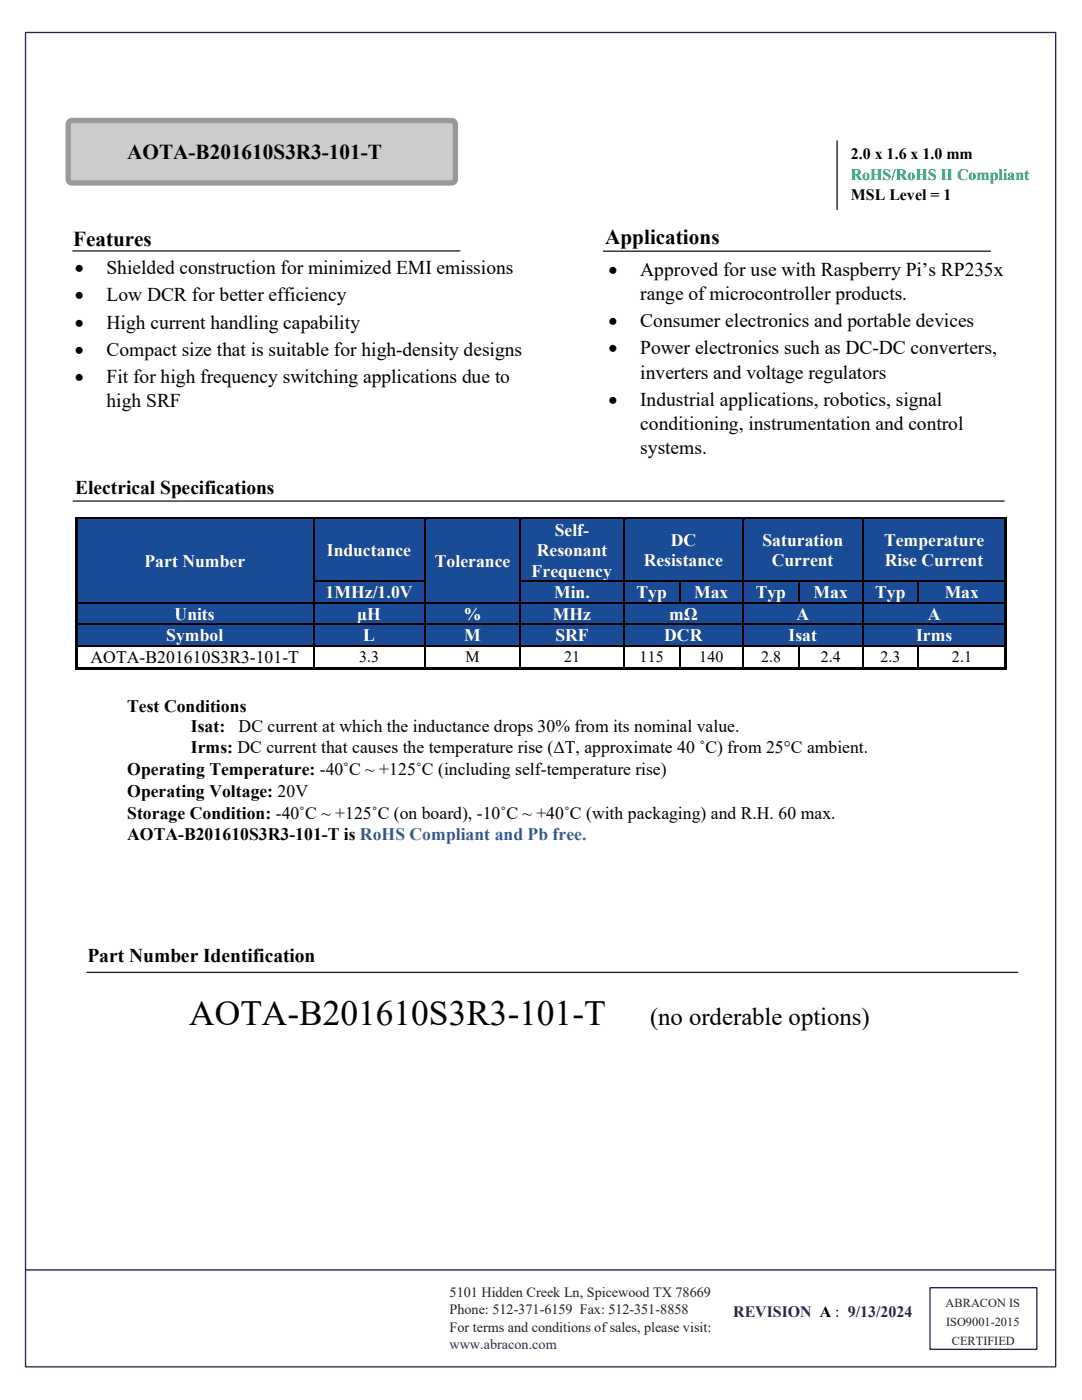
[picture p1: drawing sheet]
<svg xmlns="http://www.w3.org/2000/svg" width="216mm" height="279mm" viewBox="0 0 216 279" stroke-linecap="round" stroke-linejoin="round" font-family="sans-serif">
<path d="M5.1 253.4h205.5" fill="none" stroke="#24274d" stroke-width=".27"/>
<path d="M13.7 24.4l.7-.3h75.7l.4 .1 .3 .6v10.9l-.1 .5-.6 .3h-75.7l-.5-.1-.3-.7v-10.9z" fill-rule="evenodd" fill="#ccc"/>
<path d="M13.7 24.4l.7-.3h75.7l.4 .1 .4 .6v11l-.2 .4-.6 .3h-75.7l-.5-.1-.3-.6v-11z" fill="none" stroke="#999" stroke-width="1.1" stroke-linecap="butt"/>
<path d="M5.1 6.5h205.5v266.3h-205.5z" fill="none" stroke="#24274d" stroke-width=".26"/>
<path d="M185.6 257h21.3v12.3h-21.3z" fill="none" stroke="#24274d" stroke-width=".27"/>
<path d="M167 28v13.9" fill="none" stroke="#221f20" stroke-width=".27"/>
<g fill="#194b96">
<path d="M15.5 103.6h46.9v16.5h-46.9z" fill-rule="evenodd"/>
<path d="M17.1 109.9h43.6v4h-43.6z" fill-rule="evenodd"/>
<path d="M62.7 103.6h22v12.2h-22z" fill-rule="evenodd"/>
<path d="M64.5 107.7h18.4v4.1h-18.4z" fill-rule="evenodd"/>
<path d="M84.9 103.6h18.8v16.5h-18.8z" fill-rule="evenodd"/>
<path d="M86.7 109.9h15.2v4h-15.2z" fill-rule="evenodd"/>
<path d="M104 103.6h20.4v12.2h-20.4z" fill-rule="evenodd"/>
<path d="M105.7 107.7h16.9v4.1h-16.9z" fill-rule="evenodd"/>
<path d="M124.6 103.6h23.6v12.2h-23.6z" fill-rule="evenodd"/>
<path d="M126.4 105.7h20v4h-20z" fill-rule="evenodd"/>
<path d="M126.4 109.7h20v4.1h-20z" fill-rule="evenodd"/>
<path d="M148.4 103.6h23.6v12.2h-23.6z" fill-rule="evenodd"/>
<path d="M150.2 105.7h20v4h-20z" fill-rule="evenodd"/>
<path d="M150.2 109.7h20v4.1h-20z" fill-rule="evenodd"/>
<path d="M172.3 103.6h28.1v12.2h-28.1z" fill-rule="evenodd"/>
<path d="M174 105.7h24.8v4h-24.8z" fill-rule="evenodd"/>
<path d="M174 109.7h24.8v4.1h-24.8z" fill-rule="evenodd"/>
</g>
<g fill="#194b96">
<path d="M105.7 103.6h16.9v4.1h-16.9z"/>
<path d="M105.7 111.8h16.9v4h-16.9z"/>
</g>
<path d="M14.9 103.1h.6v.6h-.6zM14.9 103.1h.6v.5h-.6zM15.5 103.1h46.9v.5h-46.9z" fill="#000"/>
<path d="M15.5 103.7h46.9" fill="none" stroke="#194b96" stroke-width=".2"/>
<path d="M62.7 103.6l.2 .1z" fill="#194b96"/>
<path d="M62.4 103.6l.3 .1zM62.4 103.1h.5v.5h-.5zM62.9 103.1h21.8v.5h-21.8z" fill="#000"/>
<path d="M62.9 103.7h21.8" fill="none" stroke="#194b96" stroke-width=".2"/>
<path d="M84.9 103.6l.3 .1z" fill="#194b96"/>
<path d="M84.7 103.6l.2 .1zM84.7 103.1h.5v.5h-.5zM85.2 103.1h18.5v.5h-18.5z" fill="#000"/>
<path d="M85.2 103.7h18.5" fill="none" stroke="#194b96" stroke-width=".2"/>
<path d="M104 103.6l.2 .1z" fill="#194b96"/>
<path d="M103.7 103.6l.3 .1zM103.7 103.1h.5v.5h-.5zM104.2 103.1h20.2v.5h-20.2z" fill="#000"/>
<path d="M104.2 103.7h20.2" fill="none" stroke="#194b96" stroke-width=".2"/>
<path d="M124.6 103.6l.3 .1z" fill="#194b96"/>
<path d="M124.4 103.6l.2 .1zM124.4 103.1h.5v.5h-.5zM124.9 103.1h23.3v.5h-23.3z" fill="#000"/>
<path d="M124.9 103.7h23.3" fill="none" stroke="#194b96" stroke-width=".2"/>
<path d="M148.4 103.6l.3 .1z" fill="#194b96"/>
<path d="M148.2 103.6l.2 .1zM148.2 103.1h.5v.5h-.5zM148.7 103.1h23.3v.5h-23.3z" fill="#000"/>
<path d="M148.7 103.7h23.3" fill="none" stroke="#194b96" stroke-width=".2"/>
<path d="M172.3 103.6l.2 .1z" fill="#194b96"/>
<path d="M172 103.6l.3 .1zM172 103.1h.5v.5h-.5zM172.5 103.1h27.9v.5h-27.9zM200.4 103.1h.6v.6h-.6zM200.4 103.1h.6v.5h-.6z" fill="#000"/>
<path d="M172.5 103.7h27.9" fill="none" stroke="#194b96" stroke-width=".2"/>
<g fill="#000">
<path d="M14.9 103.7h.6v12.1h-.6z" fill-rule="evenodd"/>
<path d="M200.4 103.7h.6v12.1h-.6z" fill-rule="evenodd"/>
</g>
<path d="M62.6 103.7v12.1M84.8 103.7v12.1M103.8 103.7v12.1M124.5 103.7v12.1M148.3 103.7v12.1M172.1 103.7v12.1" fill="none" stroke="#000" stroke-width=".25"/>
<g fill="#194b96">
<path d="M62.7 116.1h22v4h-22z" fill-rule="evenodd"/>
<path d="M104 116.1h20.4v4h-20.4z" fill-rule="evenodd"/>
<path d="M124.6 116.1h10.9v4h-10.9z" fill-rule="evenodd"/>
<path d="M135.7 116.1h12.5v4h-12.5z" fill-rule="evenodd"/>
<path d="M148.4 116.1h10.9v4h-10.9z" fill-rule="evenodd"/>
<path d="M159.6 116.1h12.4v4h-12.4z" fill-rule="evenodd"/>
<path d="M172.3 116.1h10.8v4h-10.8z" fill-rule="evenodd"/>
<path d="M183.3 116.1h17.1v4h-17.1z" fill-rule="evenodd"/>
</g>
<g fill="#194b96">
<path d="M64.5 116.1h18.4v4h-18.4z"/>
<path d="M105.7 116.1h16.9v4h-16.9z"/>
<path d="M126.4 116.1h7.3v4h-7.3z"/>
<path d="M137.5 116.1h8.9v4h-8.9z"/>
<path d="M150.2 116.1h7.3v4h-7.3z"/>
<path d="M161.3 116.1h8.9v4h-8.9z"/>
<path d="M174 116.1h7.3v4h-7.3z"/>
<path d="M185.1 116.1h13.7v4h-13.7z"/>
</g>
<path d="M14.9 115.8h.6v.3h-.6zM62.4 115.8h.3v.3h-.3zM84.7 115.8h.2v.3h-.2zM103.7 115.8h.3v.3h-.3zM124.4 115.8h.2v.3h-.2zM135.5 115.8h.2v.3h-.2zM148.2 115.8h.2v.3h-.2zM159.3 115.8h.3v.3h-.3zM172 115.8h.3v.3h-.3zM183.1 115.8h.2v.3h-.2zM200.4 115.8h.6v.3h-.6z" fill="#000"/>
<g fill="none" stroke="#000" stroke-width=".25">
<path d="M62.6 116.1v4M62.7 116h22M84.8 116.1v4M103.8 116.1v4M104 116h20.4M124.5 116.1v4M124.6 116h10.9M135.6 116.1v4M135.7 116h12.5M148.3 116.1v4M148.4 116h10.9M159.4 116.1v4"/>
<path d="M159.6 116h12.4M172.1 116.1v4M172.3 116h10.8M183.2 116.1v4M183.3 116h17.1"/>
</g>
<g fill="#000">
<path d="M14.9 116.1h.6v4h-.6z" fill-rule="evenodd"/>
<path d="M200.4 116.1h.6v4h-.6z" fill-rule="evenodd"/>
</g>
<g fill="#194b96">
<path d="M15.5 120.4h46.9v4.1h-46.9z" fill-rule="evenodd"/>
<path d="M62.7 120.4h22v4.1h-22z" fill-rule="evenodd"/>
<path d="M84.9 120.4h18.8v4.1h-18.8z" fill-rule="evenodd"/>
<path d="M104 120.4h20.4v4.1h-20.4z" fill-rule="evenodd"/>
<path d="M124.6 120.4h23.6v4.1h-23.6z" fill-rule="evenodd"/>
<path d="M148.4 120.4h23.6v4.1h-23.6z" fill-rule="evenodd"/>
<path d="M172.3 120.4h28.1v4.1h-28.1z" fill-rule="evenodd"/>
</g>
<g fill="#194b96">
<path d="M17.1 120.4h43.6v4.1h-43.6z"/>
<path d="M64.5 120.4h18.4v4.1h-18.4z"/>
<path d="M86.7 120.4h15.2v4.1h-15.2z"/>
<path d="M105.7 120.4h16.9v4.1h-16.9z"/>
<path d="M126.4 120.4h20v4.1h-20z"/>
<path d="M150.2 120.4h20v4.1h-20z"/>
<path d="M174 120.4h24.8v4.1h-24.8z"/>
</g>
<path d="M14.9 120.1h.6v.3h-.6zM62.4 120.1h.3v.3h-.3zM84.7 120.1h.2v.3h-.2zM103.7 120.1h.3v.3h-.3zM124.4 120.1h.2v.3h-.2zM135.5 120.1h.2v.3h-.2zM148.2 120.1h.2v.3h-.2zM159.3 120.1h.3v.3h-.3zM172 120.1h.3v.3h-.3zM183.1 120.1h.2v.3h-.2zM200.4 120.1h.6v.3h-.6z" fill="#000"/>
<g fill="none" stroke="#000" stroke-width=".25">
<path d="M15.5 120.3h46.9M62.6 120.4v4.1M62.7 120.3h22M84.8 120.4v4.1M84.9 120.3h18.8M103.8 120.4v4.1M104 120.3h20.4M124.5 120.4v4.1M124.6 120.3h10.9M135.7 120.3h12.5M148.3 120.4v4.1M148.4 120.3h10.9"/>
<path d="M159.6 120.3h12.4M172.1 120.4v4.1M172.3 120.3h10.8M183.3 120.3h17.1"/>
</g>
<g fill="#000">
<path d="M14.9 120.4h.6v4.1h-.6z" fill-rule="evenodd"/>
<path d="M200.4 120.4h.6v4.1h-.6z" fill-rule="evenodd"/>
</g>
<g fill="#194b96">
<path d="M15.5 124.7h46.9v4.1h-46.9z" fill-rule="evenodd"/>
<path d="M62.7 124.7h22v4.1h-22z" fill-rule="evenodd"/>
<path d="M84.9 124.7h18.8v4.1h-18.8z" fill-rule="evenodd"/>
<path d="M104 124.7h20.4v4.1h-20.4z" fill-rule="evenodd"/>
<path d="M124.6 124.7h23.6v4.1h-23.6z" fill-rule="evenodd"/>
<path d="M148.4 124.7h23.6v4.1h-23.6z" fill-rule="evenodd"/>
<path d="M172.3 124.7h28.1v4.1h-28.1z" fill-rule="evenodd"/>
</g>
<g fill="#194b96">
<path d="M17.1 124.7h43.6v4.1h-43.6z"/>
<path d="M64.5 124.7h18.4v4.1h-18.4z"/>
<path d="M86.7 124.7h15.2v4.1h-15.2z"/>
<path d="M105.7 124.7h16.9v4.1h-16.9z"/>
<path d="M126.4 124.7h20v4.1h-20z"/>
<path d="M150.2 124.7h20v4.1h-20z"/>
<path d="M174 124.7h24.8v4.1h-24.8z"/>
</g>
<g fill="#000">
<path d="M14.9 124.5h.6v.2h-.6zM14.9 128.8h.6v.2h-.6zM14.9 133.1h.6v.5h-.6zM15.5 133.1h46.9v.5h-46.9zM62.4 124.5h.3v.2h-.3zM62.4 128.8h.3v.2h-.3zM62.4 133.1h.5v.5h-.5zM62.9 133.1h21.8v.5h-21.8zM84.7 124.5h.2v.2h-.2zM84.7 128.8h.2v.2h-.2zM84.7 133.1h.5v.5h-.5zM85.2 133.1h18.5v.5h-18.5z"/>
<path d="M103.7 124.5h.3v.2h-.3zM103.7 128.8h.3v.2h-.3zM103.7 133.1h.5v.5h-.5zM104.2 133.1h20.2v.5h-20.2zM124.4 124.5h.2v.2h-.2zM124.4 128.8h.2v.2h-.2zM124.4 133.1h.5v.5h-.5zM124.9 133.1h10.6v.5h-10.6zM135.5 128.8h.2v.2h-.2zM135.5 133.1h.5v.5h-.5zM136 133.1h12.2v.5h-12.2zM148.2 124.5h.2v.2h-.2z"/>
<path d="M148.2 128.8h.2v.2h-.2zM148.2 133.1h.5v.5h-.5zM148.7 133.1h10.6v.5h-10.6zM159.3 128.8h.3v.2h-.3zM159.3 133.1h.5v.5h-.5zM159.8 133.1h12.2v.5h-12.2zM172 124.5h.3v.2h-.3zM172 128.8h.3v.2h-.3zM172 133.1h.5v.5h-.5zM172.5 133.1h10.6v.5h-10.6zM183.1 128.8h.2v.2h-.2zM183.1 133.1h.5v.5h-.5z"/>
<path d="M183.6 133.1h16.8v.5h-16.8zM200.4 124.5h.6v.2h-.6zM200.4 128.8h.6v.2h-.6zM200.4 133.1h.6v.5h-.6z"/>
</g>
<g fill="none" stroke="#000" stroke-width=".25">
<path d="M15.5 124.6h46.9M15.5 128.9h46.9M62.6 124.7v4.1M62.6 129v4.1M62.7 124.6h22M62.7 128.9h22M84.8 124.7v4.1M84.8 129v4.1M84.9 124.6h18.8M84.9 128.9h18.8M103.8 124.7v4.1M103.8 129v4.1"/>
<path d="M104 124.6h20.4M104 128.9h20.4M124.5 124.7v4.1M124.5 129v4.1M124.6 124.6h23.6M124.6 128.9h10.9M135.6 129v4.1M135.7 128.9h12.5M148.3 124.7v4.1M148.3 129v4.1M148.4 124.6h23.6M148.4 128.9h10.9"/>
<path d="M159.4 129v4.1M159.6 128.9h12.4M172.1 124.7v4.1M172.1 129v4.1M172.3 124.6h28.1M172.3 128.9h10.8M183.2 129v4.1M183.3 128.9h17.1"/>
</g>
<g fill="#000">
<path d="M14.9 124.7h.6v4.1h-.6z" fill-rule="evenodd"/>
<path d="M14.9 129h.6v4.1h-.6z" fill-rule="evenodd"/>
<path d="M200.4 124.7h.6v4.1h-.6z" fill-rule="evenodd"/>
<path d="M200.4 129h.6v4.1h-.6z" fill-rule="evenodd"/>
</g>
<path d="M14.4 50.1h77.4M120.3 50.1h77.4M14.5 100h185.9M17.3 194.1h185.9" fill="none" stroke="#221f20" stroke-width=".26"/>
<text font-size="7.1" x="37.8" y="204.5">AOTA-B201610S3R3-101-T</text>
<text font-size="5" x="129.7" y="204.5">(no orderable options)</text>
<g font-size="4.2">
<text x="25.4" y="31.7">AOTA-B201610S3R3-101-T</text>
<text x="14.6" y="49.1">Features</text>
<text x="120.7" y="48.7">Applications</text>
</g>
<g font-size="3.9">
<text x="14.9" y="54.7">•</text>
<text x="21.3" y="54.7">Shielded construction for minimized EMI emissions</text>
<text x="121.4" y="55">•</text>
<text x="127.8" y="55">Approved for use with Raspberry Pi’s RP235x</text>
<text x="127.8" y="59.8">range ofmicrocontroller products.</text>
<text x="14.9" y="60.1">•</text>
<text x="14.9" y="65.6">•</text>
<text x="21.3" y="60.1">Low DCR for better efficiency</text>
<text x="21.3" y="65.6">High current handling capability</text>
<text x="121.4" y="65.3">•</text>
<text x="127.8" y="65.3">Consumer electronics and portable devices</text>
<text x="14.9" y="71">•</text>
<text x="21.3" y="71">Compact size that is suitable for high-density designs</text>
<text x="121.4" y="70.7">•</text>
<text x="127.8" y="70.7">Power electronics such as DC-DC converters,</text>
<text x="14.9" y="76.5">•</text>
<text x="21.3" y="76.5">Fit for high frequency switching applications due to</text>
<text x="127.8" y="75.6">inverters and voltage regulators</text>
<text x="21.3" y="81.3">high SRF</text>
<text x="121.4" y="81">•</text>
<text x="127.8" y="81">Industrial applications, robotics, signal</text>
<text x="127.8" y="85.8">conditioning, instrumentation and control</text>
<text x="127.8" y="90.6">systems.</text>
<text x="15" y="98.5">Electrical Specifications</text>
<text x="17.4" y="191.9">Part Number Identification</text>
</g>
<g font-size="3.5" fill="#fff">
<text x="110.7" y="106.9">Self-</text>
<text x="28.8" y="113.2">Part Number</text>
<text x="65.2" y="111">Inductance</text>
<text x="86.8" y="113.2">Tolerance</text>
<text x="107.1" y="111">Resonant</text>
<text x="128.4" y="113">Resistance</text>
<text x="133.9" y="109">DC</text>
<text x="152.1" y="109">Saturation</text>
<text x="154" y="113">Current</text>
<text x="176.4" y="109">Temperature</text>
<text x="176.6" y="113">Rise Current</text>
<text x="65" y="119.4">1MHz/1.0V</text>
<text x="106.1" y="115.1">Frequency</text>
<text x="110.6" y="119.4">Min.</text>
<text x="127" y="119.4">Typ</text>
<text x="138.5" y="119.4">Max</text>
<text x="150.8" y="119.4">Typ</text>
<text x="162.3" y="119.4">Max</text>
<text x="174.6" y="119.4">Typ</text>
<text x="188.5" y="119.4">Max</text>
<text x="34.8" y="123.7">Units</text>
<text x="71.3" y="123.7">μH</text>
<text x="92.5" y="123.7">%</text>
<text x="110.3" y="123.7">MHz</text>
<text x="133.5" y="123.7">mΩ</text>
<text x="158.9" y="123.7">A</text>
<text x="185.1" y="123.7">A</text>
<text x="33.2" y="128">Symbol</text>
<text x="72.5" y="128">L</text>
<text x="92.6" y="128">M</text>
<text x="110.8" y="128">SRF</text>
<text x="132.5" y="128">DCR</text>
<text x="157.4" y="128">Isat</text>
<text x="182.8" y="128">Irms</text>
</g>
<g font-size="3.5">
<text x="18.1" y="132.3">AOTA-B201610S3R3-101-T</text>
<text x="25.4" y="142.1">Test Conditions</text>
<text x="38.1" y="146.2">Isat:</text>
<text x="47.6" y="146.2">DC current at which the inductance drops 30% from its nominal value.</text>
<text x="25.4" y="154.6">Operating Temperature: -40˚C ~ +125˚C (including self-temperature rise)</text>
<text x="38.1" y="150.2">Irms: DC current that causes the temperature rise (ΔT, approximate 40 ˚C) from 25°C ambient.</text>
<text x="25.4" y="159">Operating Voltage: 20V</text>
<text x="25.4" y="167.7">AOTA-B201610S3R3-101-T is RoHS Compliant and Pb free.</text>
<text x="25.4" y="163.4">Storage Condition: -40˚C ~ +125˚C (on board), -10˚C ~ +40˚C (with packaging) and R.H. 60 max.</text>
</g>
<g font-size="3.2">
<text x="169.8" y="31.7">2.0 x 1.6 x 1.0 mm</text>
<text x="169.8" y="40">MSL Level = 1</text>
<text x="71.7" y="132.2">3.3</text>
<text x="92.9" y="132.2">M</text>
<text x="112.6" y="132.2">21</text>
<text x="127.6" y="132.2">115</text>
<text x="139.5" y="132.2">140</text>
<text x="151.8" y="132.2">2.8</text>
<text x="163.8" y="132.2">2.4</text>
<text x="175.7" y="132.2">2.3</text>
<text x="189.9" y="132.2">2.1</text>
</g>
<text font-size="3.2" fill="#00b050" x="169.8" y="36">RoHS/RoHS II Compliant</text>
<text font-size="3.2" fill="#24274d" x="146.3" y="262.8">REVISION A : 9/13/2024</text>
<g font-size="2.8" fill="#221f20">
<text x="89.7" y="258.8">5101 Hidden Creek Ln, Spicewood TX 78669</text>
<text x="89.7" y="262.3">Phone: 512-371-6159 Fax: 512-351-8858</text>
<text x="89.7" y="265.8">For terms and conditions of sales, please visit:</text>
</g>
<text font-size="2.8" fill="#24274d" x="89.7" y="269.3">www.abracon.com</text>
<g font-size="2.5" fill="#221f20">
<text x="188.7" y="260.8">ABRACON IS</text>
<text x="188.8" y="264.6">ISO9001-2015</text>
<text x="189.9" y="268.4">CERTIFIED</text>
</g>
</svg>
